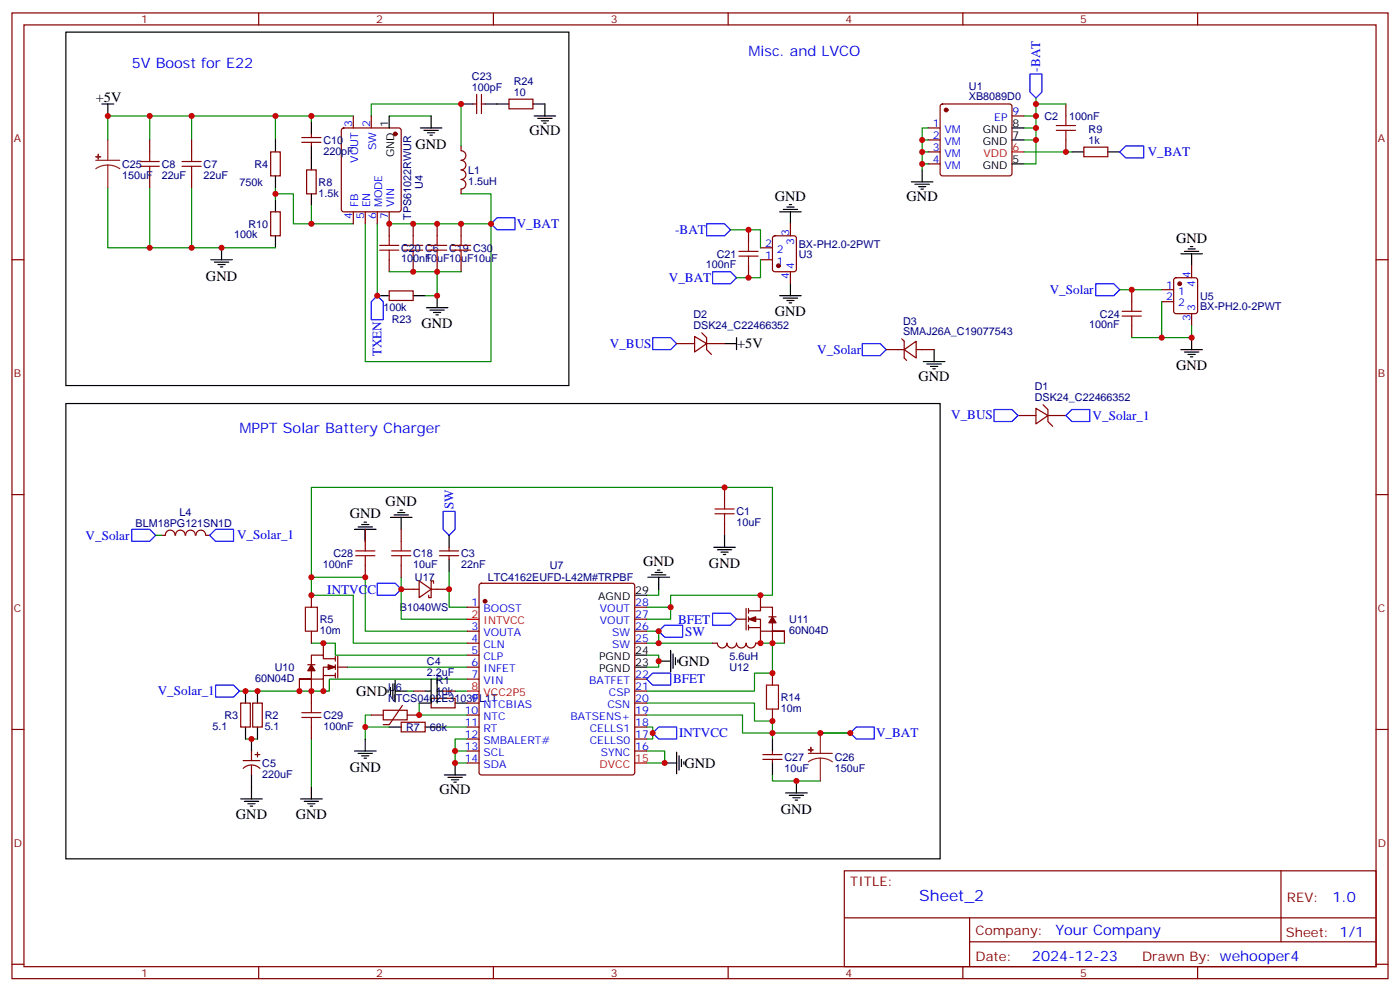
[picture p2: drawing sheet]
<svg xmlns="http://www.w3.org/2000/svg" width="412mm" height="292mm" viewBox="0 0 412 292" stroke-linecap="round" stroke-linejoin="round" font-family="sans-serif">
<g fill="none" stroke="#870000" stroke-width=".35">
<path d="M3.5 3.8h405.4v284.3h-405.4zM7.1 7.3h398.2v277.3h-398.2zM76.2 3.8v3.5M145.3 3.8v3.5M214.5 3.8v3.5M283.6 3.8v3.5M352.8 3.8v3.5M91.7 39.4v1.1M100.8 37.9l.4-.2h16.3l.5 .2 .2 .5v23.3l-.3 .5-.4 .2h-16.3l-.5-.3-.2-.4v-23.3zM104.1 34.1v3.6M109.4 34.1v3.6M139.3 30.6h1.1"/>
<path d="M140.4 27.8v5.6M141.8 27.8v5.6M141.8 30.6h1.1M149.9 29.2h7.1v2.8h-7.1zM273.4 37.7h3.5M277.2 30.8l.4-.2h19.8l.5 .2 .2 .5v19.8l-.2 .5-.5 .2h-19.8l-.5-.2-.2-.5v-19.8zM298.1 34.1h3.5M314 30.6v3.5M44.1 41.2v3.5M44.1 51.8v3.5M56.4 41.2v3.5M56.4 51.8v3.5"/>
<path d="M79.7 44.7h2.8v7.1h-2.8zM88.9 41.9h5.6M88.9 40.5h5.6M90.3 50h2.8v7.1h-2.8zM91.7 41.9v1.1M135.8 43v1.4a1.41 1.41 0 0 1 1.4 1.4 1.41 1.41 0 0 1-1.4 1.4 1.41 1.41 0 0 1 1.4 1.4 1.41 1.41 0 0 1-1.4 1.4 1.41 1.41 0 0 1 1.4 1.4 1.41 1.41 0 0 1-1.4 1.4 1.41 1.41 0 0 1 1.4 1.5 1.41 1.41 0 0 1-1.4 1.4v1.4M273.4 41.2h3.5M273.4 44.7h3.5M273.4 48.3h3.5M314 41.2v3.5M319.3 43.3h7v2.8h-7zM3.5 76.5h3.6"/>
<path d="M79.7 62.4h2.8v7h-2.8zM104.1 62.4v3.5M107.6 62.4v3.5M111.1 62.4v3.5M114.7 62.4v7M114.7 76.5v3.5M121.7 65.9v3.5M121.7 76.5v3.5M128.8 65.9v3.5M128.8 76.5v3.5M135.8 65.9v3.5M135.8 76.5v3.5"/>
<path d="M220.5 67.7v3.5M220.5 78.2v3.6M224 76.5h3.5M224 73h3.5M227.8 69.6l.4-.2h5.7l.6 .5 .1 9.4-.5 .7h-5.9l-.6-.5-.1-9.4zM232.8 65.9v3.5M351 78.2v3.6M405.3 76.5h3.6M114.7 85.7h7v2.8h-7zM204.6 99.1l3.5 2.1-3.5 2.4zM206.7 98l1.4 1.4v3.5l1.4 1.5M232.8 80v3.5"/>
<path d="M265.6 99.8l.7 .7v4.9l.8 .7M333.4 85.3v3.5M333.4 95.9v3.5M342.2 85.3h3.5M342.2 88.8h3.5M346 82l.4-.2h5.7l.6 .4 .1 9.5-.5 .6-5.9 .1-.6-.5-.1-9.4zM351 92.4v3.5M199.3 101.2h5.3M208.1 101.2h5.3M261.1 102.9h5.2M266.3 102.9l3.6-2.4v4.9zM269.9 102.9h5.3"/>
<path d="M307.3 119.2l1.4 1.4v3.5l1.4 1.4M299.9 122.3h5.3M305.2 120.2l3.5 2.1-3.5 2.5zM308.7 122.3h5.3M3.5 145.6h3.6M47.6 157.6h1.1M48.7 157.6a1.41 1.41 0 0 1 1.4-1.5 1.41 1.41 0 0 1 1.4 1.5M51.7 157.6a1.41 1.41 0 0 1 1.4-1.5 1.41 1.41 0 0 1 1.4 1.5M54.7 157.6a1.41 1.41 0 0 1 1.4-1.5 1.41 1.41 0 0 1 1.4 1.5M57.7 157.6a1.41 1.41 0 0 1 1.5-1.5 1.41 1.41 0 0 1 1.4 1.5M60.7 157.6h1M107.6 155.9v3.5"/>
<path d="M118.2 155.9v3.5M213.4 143.5v3.5M213.4 154.1v3.5M405.3 145.6h3.6M91.7 175.3v3.5M107.6 166.4v3.6M118.2 173.5h5.3M118.2 166.4v3.6M123.5 171l3.5 2.5-3.5 2.5zM127 173.5h5.3M127.7 171.7v-.7h-.7v5h-.7v-.7M129.5 163.6h5.6"/>
<path d="M129.5 162.2h5.6M132.3 161.1v1.1M132.3 163.6v1.1M137.6 178.8h3.5M141.3 171.9l.5-.2h44.5l.5 .2 .2 .5v55.1l-.3 .5-.4 .2h-44.5l-.5-.3-.2-.4v-55.1zM187 178.8h3.5M219.8 179.1v6.4M220.5 179.8h3.5v-1h3.5v2.8M220.5 179.1v1.5M224 175.3v3.5M88.2 200v3.5M90.7 195.7h2.1"/>
<path d="M91.7 185.8v3.6M91.7 200v7M95.2 198.9h3.6M95.2 189.4v3.5M95.2 200v3.5M98.8 194h-3.6v-1.1h-3.5v2.8M98.8 196.4h-3.6v3.6h-7h3.5v-2.5M98.8 193.3v1.4M98.8 195.7v1.4M98.8 198.2v1.4M99.5 196.4h2.8M99.5 193.3v6.3"/>
<path d="M137.6 189.4h3.5M137.6 185.8h3.5M137.6 200h3.5M137.6 196.4h3.5M137.6 192.9h3.5M187 189.4h3.5M187 182.3h3.5M187 185.8h3.5M187 200h3.5M209.9 189.4h1.4M214.1 189.4a1.41 1.41 0 0 1-1.4 1.4 1.41 1.41 0 0 1-1.4-1.4M217 189.4a1.41 1.41 0 0 1-1.4 1.4 1.41 1.41 0 0 1-1.5-1.4"/>
<path d="M217 182.3h2.8M219.8 189.4a1.41 1.41 0 0 1-1.4 1.4 1.41 1.41 0 0 1-1.4-1.4M220.5 182.3h3.5v3.5h7.1h-3.6v-2.4M220.5 181.6v1.4M220.5 184.1v1.4M220.5 184.8h3.5M224 185.8v3.6h-1.4a1.41 1.41 0 0 1-1.4 1.4 1.41 1.41 0 0 1-1.4-1.4M226.5 181.6h2.1M227.5 185.8v3.6M227.5 198.2v3.5M231.1 185.8v3.6M3.5 214.8h3.6"/>
<path d="M70.9 207h2.8v7.1h-2.8zM74.4 207h2.9v7.1h-2.9zM91.7 214.1v3.5M109.4 210.5h3.5M112.9 209.1h7v2.8h-7zM118.2 212.7h7v2.8h-7zM118.5 207.7l-3.8 5.7h-1.8M119.9 210.5h3.6M121.7 203.5h3.5M127 205.6h7.1v2.8h-7.1zM130.5 203.5h3.6M137.6 210.5h3.5"/>
<path d="M137.6 207h3.5M137.6 214.1h3.5M137.6 217.6h3.5M187 210.5h3.5M187 203.5h3.5M187 207h3.5M187 214.1h3.5M187 217.6h3.5M227.5 208.8v3.5M405.3 214.8h3.6M71.6 223.9h5M71.6 226.2a3.5 3.5 0 0 1 5 0"/>
<path d="M74.1 221.1v2.8M74.1 225.4v2.8M75.1 222.2h1.5M75.8 221.5v1.4M137.6 221.1h3.5M137.6 224.6h3.5M187 221.1h3.5M224.7 223.6h5.7M224.7 222.2h5.7M227.5 221.1v1.1M227.5 223.6v1M248.7 256.4h156.6v28.2h-156.6z"/>
<path d="M377.3 256.4v20.9M248.7 270.2h156.5M285.6 277.3h119.6M285.6 270.2v14.2M3.5 283.9h3.6M76.2 284.6v3.5M145.3 284.6v3.5M214.5 284.6v3.5M283.6 284.6v3.5M352.8 284.6v3.5M405.3 283.9h3.6"/>
</g>
<g fill="none" stroke="#00f" stroke-width=".35">
<path d="M303.4 21.8h3.5v5.3l-1.7 1.8-1.8-1.8zM329.8 44.7l1.8-1.7h5.3v3.5h-5.3zM144.6 65.9l1.8-1.8h5.3v3.6h-5.3zM208.1 65.9h5.3l1.8 1.8-1.8 1.7h-5.3zM111.1 87.1l1.8 1.7v5.3h-3.5v-5.3zM192.3 99.4h5.3l1.7 1.8-1.7 1.7h-5.3zM209.9 80h5.3l1.8 1.8-1.8 1.7h-5.3zM322.8 83.5h5.3l1.7 1.8-1.7 1.8h-5.3zM254 101.2h5.3l1.8 1.7-1.8 1.8h-5.3zM292.8 120.6h5.3l1.8 1.7-1.8 1.8h-5.3zM314 122.3l1.7-1.7h5.3v3.5h-5.3zM38.8 155.9h5.3l1.8 1.7-1.8 1.8h-5.3z"/>
<path d="M61.7 157.6l1.8-1.7h5.3v3.5h-5.3zM130.5 150.6h3.6v5.3l-1.8 1.7-1.8-1.7zM111.1 171.7h5.3l1.8 1.8-1.8 1.8h-5.3zM190.5 200l1.8-1.8h5.3v3.5h-5.3zM194 185.8l1.8-1.7h5.3v3.5h-5.3zM209.9 180.6h5.3l1.8 1.7-1.8 1.8h-5.3zM63.5 201.7h5.3l1.8 1.8-1.8 1.7h-5.3zM192.3 215.8l1.7-1.7h5.3v3.5h-5.3zM252.2 214.1h5.3v3.5h-5.3l-1.7-1.8z"/>
</g>
<g fill="none" stroke="#000" stroke-width=".35">
<path d="M19.4 9.5h148.2v104h-148.2zM30 30.6h3.5M31.7 30.6v3.5M91.7 35.9v3.5M114.7 34.1v3.6M123.8 37.7h6.4M124.9 38.4h4.2M125.9 39.1h2.2M126.6 39.8h.8M127 34.1v3.6M135.8 30.6h3.5M142.9 30.6h7"/>
<path d="M157 30.6h3.5v3.5M157.3 34.1h6.4M158.4 34.9h4.2M159.5 35.6h2.1M160.2 36.3h.7M298.1 37.7h3.5M81.1 41.2v3.5M81.1 51.8v3.5M81.1 58.8v3.6M91.7 43v7M91.7 57.1v3.5M268.5 53.6h6.3"/>
<path d="M269.5 54.3h4.3M270.6 55h2.1M271.3 55.7h.7M271.6 50v3.6M298.1 48.3h3.5M298.1 41.2h3.5M315.7 44.7h3.6M326.3 44.7h3.5M62.1 76.5h6.3M63.1 77.2h4.3M64.2 77.9h2.1M64.9 78.6h.7"/>
<path d="M65.3 73v3.5M81.1 69.4v3.6M229.7 62.4h6.3M230.7 61.7h4.2M231.8 61h2.1M232.5 60.3h.7M232.8 62.4v3.5M347.8 74.7h6.4M348.9 74h4.2M350 73.3h2.1M350.7 72.6h.7M351 74.7v3.5"/>
<path d="M111.1 87.1h3.6M121.7 87.1h3.5M125.6 90.6h6.3M126.6 91.3h4.3M127.7 92h2.1M128.4 92.7h.7M128.8 87.1v3.5M217 99.4v3.5M229.7 87.1h6.3M230.7 87.8h4.2M231.8 88.5h2.1M232.5 89.2h.7"/>
<path d="M232.8 83.5v3.6M351 99.4v3.5M19.4 118.8h257.5v134.1h-257.5zM213.4 101.2h3.6M272 106.5h6.3M273 107.2h4.3M274.1 107.9h2.1M274.8 108.6h.7M275.2 102.9v3.6M347.8 102.9h6.4M348.9 103.6h4.2M350 104.4h2.1"/>
<path d="M350.7 105.1h.7M104.4 155.9h6.4M105.5 155.2h4.2M106.5 154.4h2.2M107.2 153.7h.7M107.6 155.9v3.5M115 152.3h6.4M116.1 151.6h4.2M117.1 150.9h2.1M117.8 150.2h.7M118.2 152.3v3.6M132.3 157.6v3.5"/>
<path d="M213.4 157.6v3.5M132.3 164.7v3.5M187 175.3h3.5M190.9 170h6.3M191.9 169.3h4.2M193 168.6h2.1M193.7 167.9h.7M194 170v3.5M210.3 161.1h6.3M211.3 161.9h4.2M212.4 162.6h2.1M213.1 163.3h.7"/>
<path d="M127 200v7h-3.5M128.8 200v7M187 192.9h3.5M187 196.4h3.5M194 194.7h3.6M197.6 191.5v6.3M198.3 192.5v4.3M199 193.6v2.1M199.7 194.3v.7M72.3 203.5v3.5M72.3 214.1v3.5M74.1 217.6v3.5"/>
<path d="M75.8 203.5v3.5M75.8 214.1v3.5M107.6 217.6v3.5M114.3 203.1v.7M114.7 214.1h3.5M115 202.4v2.1M115.7 201.4v4.2M116.4 203.5h3.5M116.4 200.3v6.4M125.2 203.5h1.8M125.2 214.1h3.6M128.8 203.5h1.7"/>
<path d="M134.1 207h3.5M227.5 217.6v3.5M70.9 235.2h6.4M72 235.9h4.2M73 236.6h2.1M73.7 237.3h.7M74.1 228.2v7M88.5 235.2h6.4M89.6 235.9h4.2M90.7 236.6h2.1M91.4 237.3h.7M91.7 231.7v3.5"/>
<path d="M104.4 221.1h6.4M105.5 221.8h4.2M106.5 222.5h2.2M107.2 223.2h.7M130.9 228.2h6.3M131.9 228.9h4.3M133 229.6h2.1M133.7 230.3h.7M134.1 224.6v3.6M195.8 224.6h3.5M199.3 221.5v6.3M200 222.5v4.3"/>
<path d="M200.7 223.6v2.1M201.4 224.3v.7M227.5 224.6v3.6M231.4 233.5h6.4M232.5 234.2h4.2M233.5 234.9h2.2M234.2 235.6h.7M234.6 229.9v3.6"/>
</g>
<g fill="#870000" stroke="#870000" stroke-width=".35">
<path d="M96.7 195.7l2.1 .7-2.1 .7z"/>
<path d="M91.7 195.7l1.1 1.8h-2.1z"/>
<path d="M220.5 182.3l2.1-.7v1.4z"/>
<path d="M227.5 181.6l1.1 1.8h-2.1z"/>
<circle cx="278.7" cy="32.4" r=".53"/>
<circle cx="116.4" cy="39.4" r=".53"/>
<circle cx="229.3" cy="78.2" r=".53"/>
<circle cx="347.5" cy="83.5" r=".53"/>
<circle cx="142.9" cy="177" r=".53"/>
</g>
<path d="M298.1 44.7h3.5M137.6 182.3h3.5M137.6 203.5h3.5M187 224.6h3.5" fill="none" stroke="#f00" stroke-width=".35"/>
<g fill="none" stroke="#008700" stroke-width=".35">
<path d="M44.1 34.1v7.1M56.4 34.1v7.1M81.1 34.1h-49.4v7.1M91.7 34.1v1.8M104.1 34.1h-23v7.1M109.4 34.1v-3.5h26.4v12.4M114.7 34.1h12.3M273.4 37.7h-1.8v12.3M301.6 34.1h3.6v14.2h-3.6M301.6 37.7h3.6M305.2 28.9v5.2M305.2 30.6h8.8"/>
<path d="M31.7 55.3v17.7h49.4M44.1 55.3v17.7M56.4 55.3v17.7M81.1 57.1h5.3v8.8h17.7M81.1 55.3v3.5M135.8 57.1h8.8v8.8h-29.9M271.6 48.3h1.8M271.6 44.7h1.8M271.6 41.2h1.8M301.6 44.7h14.1M301.6 41.2h3.6M91.7 60.6v5.3"/>
<path d="M107.6 65.9v40.6h37v-40.6M111.1 65.9v21.2M215.2 67.7h8.8v5.3M224 76.5v5.3h-7M114.7 80h14.1v7.1h-3.6M128.8 80h7M329.8 85.3h12.4M342.2 88.8v10.6h-8.8M351 95.9v3.5h-8.8M45.9 157.6h1.7M107.6 155.9v3.5M91.7 170v-26.5h135.8v31.8h-29.9v7h-7.1"/>
<path d="M118.2 170v12.3h19.4M132.3 168.2v10.6h5.3M190.5 178.8h7.1M194 173.5v1.8h-3.5M91.7 189.4h7.1v3.5h38.8M102.3 196.4h35.3M137.6 200h-40.6v3.5h-26.4M137.6 185.8h-30v-15.8h-15.9v5.3h12.4v14.1h33.5M190.5 192.9h3.5v3.5h-3.5M190.5 185.8h3.5v3.6M190.5 189.4h19.4M224 189.4h7.1"/>
<path d="M227.5 189.4v8.8h-5.3v5.3h-31.7M72.3 217.6h3.5M91.7 217.6v14.1M107.6 214.1h7.1M109.4 210.5h-1.8v7.1M119.9 203.5h1.8M123.5 207v3.5h14.1M128.8 214.1h8.8M134.1 203.5h3.5M137.6 217.6h-3.5v7h3.5M190.5 207h31.7v5.3h5.3v3.5h-8.8v-5.3h-28.2M190.5 214.1h1.8v3.5h-1.8"/>
<path d="M250.5 215.8h-23v1.8M134.1 221.1h3.5M190.5 221.1h5.3v3.5h-5.3M227.5 228.2v1.7h14.2"/>
</g>
<g fill="none" stroke="#a10000" stroke-width=".35">
<path d="M311.1 38.4h5.7M311.1 37h5.7M314 34.1v2.9M314 38.4v2.8M41.3 47.6h5.6M41.3 49h5.6M44.1 44.7v2.9M44.1 49v2.8M53.6 47.6h5.7M53.6 49h5.7M56.4 44.7v2.9M56.4 49v2.8"/>
<path d="M111.8 73.7h5.7M111.8 72.2h5.7M114.7 69.4v2.8M114.7 73.7v2.8M118.9 73.7h5.6M118.9 72.2h5.6M121.7 69.4v2.8M121.7 73.7v2.8M125.9 73.7h5.7M125.9 72.2h5.7M128.8 69.4v2.8M128.8 73.7v2.8"/>
<path d="M133 73.7h5.6M133 72.2h5.6M135.8 69.4v2.8M135.8 73.7v2.8M217.7 75.4h5.6M217.7 74h5.6M220.5 71.2v2.8M220.5 75.4v2.8M330.6 93.1h5.6M330.6 91.7h5.6M333.4 88.8v2.9M333.4 93.1v2.8"/>
<path d="M107.6 159.4v2.8M118.2 159.4v2.8M210.6 151.3h5.7M210.6 149.9h5.7M213.4 147v2.9M213.4 151.3v2.8M90 178.8h3.5v7h-3.5zM104.8 162.2h5.6M104.8 163.6h5.6M107.6 163.6v2.8M115.4 162.2h5.6M115.4 163.6h5.6"/>
<path d="M118.2 163.6v2.8M88.9 211.2h5.6M88.9 209.8h5.6M91.7 207v2.8M91.7 211.2v2.9M225.8 201.7h3.5v7.1h-3.5z"/>
</g>
<g fill="#8c2424" stroke="#8c2424" stroke-width=".35">
<path d="M28.9 45.4l.1 1.4z"/>
<path d="M28.2 46.1l1.4 .1z"/>
<path d="M238.8 220.1l.1 1.4z"/>
<path d="M238.1 220.8h1.4z"/>
</g>
<path d="M28.2 47.2h7.1M31.7 48.6l-1.8 .3-1.7 .8M31.7 48.6l1.9 .2 1.7 .9M31.7 41.2v6M31.7 48.6v6.7M241.7 215.8v6M238.1 221.8h7.1M241.7 223.2l-1.9 .3-1.7 .8M241.7 223.2l1.8 .3 1.7 .8M241.7 223.2v6.7" fill="none" stroke="#8c2424" stroke-width=".35"/>
<g fill="#c00">
<circle cx="271.6" cy="48.3" r=".88"/>
<circle cx="271.6" cy="44.7" r=".88"/>
<circle cx="271.6" cy="41.2" r=".88"/>
<circle cx="305.2" cy="37.7" r=".88"/>
<circle cx="305.2" cy="41.2" r=".88"/>
<circle cx="305.2" cy="34.1" r=".88"/>
<circle cx="305.2" cy="30.6" r=".88"/>
<circle cx="314" cy="44.7" r=".88"/>
<circle cx="44.1" cy="73" r=".88"/>
<circle cx="56.4" cy="73" r=".88"/>
<circle cx="56.4" cy="34.1" r=".88"/>
<circle cx="44.1" cy="34.1" r=".88"/>
<circle cx="31.8" cy="34.1" r=".88"/>
<circle cx="81.1" cy="34.1" r=".88"/>
<circle cx="81.1" cy="57.1" r=".88"/>
<circle cx="65.3" cy="73" r=".88"/>
<circle cx="91.7" cy="34.1" r=".88"/>
<circle cx="333.4" cy="85.3" r=".88"/>
<circle cx="91.7" cy="65.9" r=".88"/>
<circle cx="128.8" cy="65.9" r=".88"/>
<circle cx="121.7" cy="65.9" r=".88"/>
<circle cx="114.7" cy="65.9" r=".88"/>
<circle cx="220.5" cy="81.8" r=".88"/>
<circle cx="220.5" cy="67.7" r=".88"/>
<circle cx="128.8" cy="87.1" r=".88"/>
<circle cx="121.7" cy="80" r=".88"/>
<circle cx="128.8" cy="80" r=".88"/>
<circle cx="111.1" cy="87.1" r=".88"/>
<circle cx="135.8" cy="30.6" r=".88"/>
<circle cx="144.6" cy="65.9" r=".88"/>
<circle cx="135.8" cy="65.9" r=".88"/>
<circle cx="123.5" cy="210.5" r=".88"/>
<circle cx="75.8" cy="203.5" r=".88"/>
<circle cx="91.7" cy="203.5" r=".88"/>
<circle cx="72.3" cy="203.5" r=".88"/>
<circle cx="213.4" cy="143.5" r=".88"/>
<circle cx="250.5" cy="215.8" r=".88"/>
<circle cx="241.7" cy="215.8" r=".88"/>
<circle cx="197.6" cy="178.8" r=".88"/>
<circle cx="194" cy="194.7" r=".88"/>
<circle cx="91.7" cy="170" r=".88"/>
<circle cx="234.6" cy="229.9" r=".88"/>
<circle cx="227.5" cy="215.8" r=".88"/>
<circle cx="132.3" cy="173.5" r=".88"/>
<circle cx="118.2" cy="173.5" r=".88"/>
<circle cx="107.6" cy="170" r=".88"/>
<circle cx="91.7" cy="175.3" r=".88"/>
<circle cx="227.5" cy="212.3" r=".88"/>
<circle cx="227.5" cy="198.2" r=".88"/>
<circle cx="194" cy="185.8" r=".88"/>
<circle cx="194" cy="189.4" r=".88"/>
<circle cx="192.3" cy="215.8" r=".88"/>
<circle cx="107.6" cy="214.1" r=".88"/>
<circle cx="195.8" cy="224.6" r=".88"/>
<circle cx="134.1" cy="221.1" r=".88"/>
<circle cx="134.1" cy="224.6" r=".88"/>
<circle cx="95.3" cy="189.4" r=".88"/>
<circle cx="95.3" cy="203.5" r=".88"/>
<circle cx="88.2" cy="203.5" r=".88"/>
<circle cx="224" cy="175.3" r=".88"/>
<circle cx="224" cy="189.4" r=".88"/>
<circle cx="227.5" cy="189.4" r=".88"/>
<circle cx="74.1" cy="217.6" r=".88"/>
<circle cx="342.2" cy="99.4" r=".88"/>
<circle cx="351" cy="99.4" r=".88"/>
</g>
<text font-size="4.6" fill="#00f" x="270.8" y="265.4">Sheet_2</text>
<g font-size="4.2" fill="#00f">
<text x="220.5" y="16.5">Misc. and LVCO</text>
<text x="38.8" y="20">5V Boost for E22</text>
<text x="70.6" y="127.6">MPPT Solar Battery Charger</text>
<text x="392.5" y="265.7">1.0</text>
<text x="310.9" y="275.2">Your Company</text>
<text x="304" y="283">2024-12-23</text>
</g>
<g font-size="4.2">
<text x="28.2" y="29.9">+5V</text>
<text x="155.9" y="39.8">GND</text>
<text x="122.4" y="43.8">GND</text>
<text x="228.2" y="59.2">GND</text>
<text x="267.1" y="59.2">GND</text>
<text x="346.4" y="71.6">GND</text>
<text x="60.7" y="82.6">GND</text>
<text x="228.2" y="93.2">GND</text>
<text x="124.2" y="96.7">GND</text>
<text x="217.1" y="102.6">+5V</text>
<text x="270.6" y="112.1">GND</text>
<text x="346.4" y="109">GND</text>
<text x="113.6" y="149.1">GND</text>
<text x="103" y="152.6">GND</text>
<text x="189.4" y="166.8">GND</text>
<text x="208.8" y="167.2">GND</text>
<text x="199.8" y="196.1">GND</text>
<text x="105" y="204.9">GND</text>
<text x="103" y="227.2">GND</text>
<text x="201.6" y="226.1">GND</text>
<text x="129.5" y="233.8">GND</text>
<text x="230" y="239.5">GND</text>
<text x="69.5" y="241.3">GND</text>
<text x="87.1" y="241.3">GND</text>
</g>
<g font-size="3.9" fill="#00f">
<text x="306.4" y="21.1" transform="rotate(-90 306.4 21.1)">-BAT</text>
<text x="338.1" y="46">V_BAT</text>
<text x="152.2" y="67.2">V_BAT</text>
<text x="198.9" y="68.9">-BAT</text>
<text x="197" y="83">V_BAT</text>
<text x="309.2" y="86.6">V_Solar</text>
<text x="112.4" y="104.9" transform="rotate(-90 112.4 104.9)">TXEN</text>
<text x="179.6" y="102.3">V_BUS</text>
<text x="240.7" y="104.2">V_Solar</text>
<text x="280.2" y="123.5">V_BUS</text>
<text x="321.9" y="123.7">V_Solar_1</text>
<text x="133.6" y="149.9" transform="rotate(-90 133.6 149.9)">SW</text>
<text x="25.2" y="158.9">V_Solar</text>
<text x="69.9" y="158.8">V_Solar_1</text>
<text x="96.4" y="174.8">INTVCC</text>
<text x="199.8" y="183.6">BFET</text>
<text x="201.8" y="187.2">SW</text>
<text x="198.3" y="201.2">BFET</text>
<text x="46.5" y="204.8">V_Solar_1</text>
<text x="200" y="217.1">INTVCC</text>
<text x="258" y="217.1">V_BAT</text>
</g>
<g font-size="3.9" fill="#800">
<text x="250.5" y="261">TITLE:</text>
<text x="379.1" y="265.7">REV:</text>
<text x="287.4" y="275.2">Company:</text>
<text x="378.7" y="275.8">Sheet: 1/1</text>
<text x="287.4" y="282.9">Date:</text>
<text x="336.4" y="282.9">Drawn By: wehooper4</text>
</g>
<g font-size="3.2" fill="#800">
<text x="41.6" y="6.8">1</text>
<text x="110.8" y="6.8">2</text>
<text x="179.9" y="6.8">3</text>
<text x="249.1" y="6.8">4</text>
<text x="318.2" y="6.8">5</text>
<text x="4.1" y="41.9">A</text>
<text x="405.9" y="41.9">A</text>
<text x="4.1" y="111.1">B</text>
<text x="405.9" y="111.1">B</text>
<text x="4.1" y="180.2">C</text>
<text x="405.9" y="180.2">C</text>
<text x="4.1" y="249.3">D</text>
<text x="405.9" y="249.3">D</text>
<text x="41.6" y="287.6">1</text>
<text x="110.8" y="287.6">2</text>
<text x="179.9" y="287.6">3</text>
<text x="249.1" y="287.6">4</text>
<text x="318.2" y="287.6">5</text>
</g>
<g font-size="3.2" fill="#000080">
<text x="139" y="23.6">C23</text>
<text x="139" y="26.7">100pF</text>
<text x="151.4" y="28.2">10</text>
<text x="151.4" y="25">R24</text>
<text x="285.4" y="29.5">XB8089D0</text>
<text x="285.4" y="26.4">U1</text>
<text x="307.6" y="35.3">C2</text>
<text x="314.9" y="35.3">100nF</text>
<text x="320.7" y="39.1">R9</text>
<text x="95.2" y="45.5">220pF</text>
<text x="95.2" y="42.4">C10</text>
<text x="320.7" y="42.3">1k</text>
<text x="36" y="52.6">150uF</text>
<text x="36" y="49.4">C25</text>
<text x="47.6" y="52.6">22uF</text>
<text x="47.6" y="49.4">C8</text>
<text x="60" y="52.6">22uF</text>
<text x="60" y="49.4">C7</text>
<text x="75" y="49.4">R4</text>
<text x="137.9" y="51.2">L1</text>
<text x="70.6" y="54.7">750k</text>
<text x="93.8" y="57.9">1.5k</text>
<text x="93.8" y="54.7">R8</text>
<text x="124.6" y="55.7" transform="rotate(-90 124.6 55.7)">U4</text>
<text x="137.9" y="54.3">1.5uH</text>
<text x="121.1" y="64.7" transform="rotate(-90 121.1 64.7)">TPS61022RWUR</text>
<text x="69" y="70.2">100k</text>
<text x="73.2" y="67">R10</text>
<text x="118.2" y="77.2">100nF</text>
<text x="118.2" y="74.1">C20 C6</text>
<text x="125.2" y="77.3">10uF10uF10uF</text>
<text x="132.3" y="74.1">C19 C30</text>
<text x="211.1" y="75.9">C21</text>
<text x="235.3" y="73">BX-PH2.0-2PWT</text>
<text x="235.3" y="76">U3</text>
<text x="208" y="79">100nF</text>
<text x="353.5" y="88.2">U5</text>
<text x="112.9" y="91.7">100k</text>
<text x="115.4" y="95.2">R23</text>
<text x="204.3" y="93.7">D2</text>
<text x="266" y="95.6">D3</text>
<text x="324" y="93.5">C24</text>
<text x="353.5" y="91.3">BX-PH2.0-2PWT</text>
<text x="204.3" y="96.9">DSK24_C22466352</text>
<text x="266" y="98.7">SMAJ26A_C19077543</text>
<text x="320.8" y="96.6">100nF</text>
<text x="304.8" y="118.1">DSK24_C22466352</text>
<text x="304.8" y="114.9">D1</text>
<text x="39.9" y="155.2">BLM18PG121SN1D</text>
<text x="52.8" y="151.9">L4</text>
<text x="217" y="154.9">10uF</text>
<text x="217" y="151.7">C1</text>
<text x="95.1" y="167.2">100nF</text>
<text x="98.2" y="164">C28</text>
<text x="121.7" y="167.2">10uF</text>
<text x="121.7" y="164">C18</text>
<text x="135.8" y="167.2">22nF</text>
<text x="135.8" y="164.1">C3</text>
<text x="161.9" y="167.6">U7</text>
<text x="122.2" y="171.1">U17</text>
<text x="143.7" y="171.1">LTC4162EUFD-L42M#TRPBF</text>
<text x="117.8" y="179.9">B1040WS</text>
<text x="94.2" y="183.5">R5</text>
<text x="232.5" y="183.5">U11</text>
<text x="94.2" y="186.6">10m</text>
<text x="232.5" y="186.6">60N04D</text>
<text x="81" y="197.6">U10</text>
<text x="125.8" y="195.7">C4</text>
<text x="214.9" y="194.3">5.6uH</text>
<text x="214.9" y="197.5">U12</text>
<text x="75.1" y="200.7">60N04D</text>
<text x="114.3" y="203.4">U6</text>
<text x="125.8" y="198.9">2.2uF</text>
<text x="128.4" y="201.3">R1</text>
<text x="114.3" y="206.7">NTCS0402E3103FL1T</text>
<text x="128.4" y="204.5">10k</text>
<text x="230" y="209.6">10m</text>
<text x="230" y="206.4">R14</text>
<text x="62.6" y="214.9">5.1</text>
<text x="66.1" y="211.7">R3</text>
<text x="78" y="214.9">5.1</text>
<text x="78" y="211.7">R2</text>
<text x="95.2" y="214.8">100nF</text>
<text x="95.2" y="211.7">C29</text>
<text x="119.6" y="215.2">R7</text>
<text x="126.6" y="215.2">68k</text>
<text x="77.3" y="225.8">C5</text>
<text x="231.1" y="227.2">10uF</text>
<text x="231.1" y="224">C27</text>
<text x="245.9" y="227.2">150uF</text>
<text x="245.9" y="224">C26</text>
<text x="77.3" y="229">220uF</text>
</g>
<g font-size="3.2" fill="#00f">
<text x="292.9" y="35.6">EP</text>
<text x="298.3" y="33.8">9</text>
<text x="103.7" y="37.5" transform="rotate(-90 103.7 37.5)">3</text>
<text x="109" y="37.5" transform="rotate(-90 109 37.5)">2</text>
<text x="274.7" y="37.3">1</text>
<text x="274.7" y="40.9">2</text>
<text x="278.2" y="39.1">VM</text>
<text x="105.5" y="47.9" transform="rotate(-90 105.5 47.9)">VOUT</text>
<text x="110.8" y="44.3" transform="rotate(-90 110.8 44.3)">SW</text>
<text x="274.7" y="44.4">3</text>
<text x="274.7" y="47.9">4</text>
<text x="278.2" y="42.6">VM</text>
<text x="278.2" y="46.1">VM</text>
<text x="278.2" y="49.7">VM</text>
<text x="103.7" y="64.6" transform="rotate(-90 103.7 64.6)">4</text>
<text x="105.5" y="61.1" transform="rotate(-90 105.5 61.1)">FB</text>
<text x="107.2" y="64.6" transform="rotate(-90 107.2 64.6)">5</text>
<text x="109" y="61.1" transform="rotate(-90 109 61.1)">EN</text>
<text x="110.8" y="64.6" transform="rotate(-90 110.8 64.6)">6</text>
<text x="112.5" y="61.1" transform="rotate(-90 112.5 61.1)">MODE</text>
<text x="114.3" y="64.6" transform="rotate(-90 114.3 64.6)">7</text>
<text x="116.1" y="61.1" transform="rotate(-90 116.1 61.1)">VIN</text>
<text x="232.5" y="69.4" transform="rotate(-90 232.5 69.4)">3</text>
<text x="225.3" y="76.1">1</text>
<text x="225.3" y="72.6">2</text>
<text x="228.8" y="77.9">1</text>
<text x="228.8" y="74.4">2</text>
<text x="233.9" y="72.1" transform="rotate(-90 233.9 72.1)">3</text>
<text x="232.5" y="82" transform="rotate(-90 232.5 82)">4</text>
<text x="233.9" y="79.3" transform="rotate(-90 233.9 79.3)">4</text>
<text x="350.7" y="81.8" transform="rotate(-90 350.7 81.8)">4</text>
<text x="343.5" y="84.9">1</text>
<text x="343.5" y="88.5">2</text>
<text x="347" y="86.7">1</text>
<text x="352.1" y="84.5" transform="rotate(-90 352.1 84.5)">4</text>
<text x="347" y="90.2">2</text>
<text x="350.7" y="94.4" transform="rotate(-90 350.7 94.4)">3</text>
<text x="352.1" y="91.7" transform="rotate(-90 352.1 91.7)">3</text>
<text x="138.9" y="178.4">1</text>
<text x="187.1" y="178.4">28</text>
<text x="138.9" y="185.5">3</text>
<text x="142.4" y="180.2">BOOST</text>
<text x="176.7" y="180.2">VOUT</text>
<text x="176.7" y="183.7">VOUT</text>
<text x="187.1" y="182">27</text>
<text x="187.1" y="185.5">26</text>
<text x="138.9" y="189">4</text>
<text x="142.4" y="190.8">CLN</text>
<text x="142.4" y="187.3">VOUTA</text>
<text x="180.4" y="187.3">SW</text>
<text x="180.4" y="190.8">SW</text>
<text x="187.1" y="189">25</text>
<text x="138.9" y="196.1">6</text>
<text x="138.9" y="192.5">5</text>
<text x="142.4" y="197.8">INFET</text>
<text x="142.4" y="194.3">CLP</text>
<text x="138.9" y="199.6">7</text>
<text x="142.4" y="201.4">VIN</text>
<text x="173.6" y="201.4">BATFET</text>
<text x="187.1" y="199.6">22</text>
<text x="187.1" y="203.1">21</text>
<text x="138.9" y="206.7">9</text>
<text x="142.4" y="208.4">NTCBIAS</text>
<text x="178.9" y="208.4">CSN</text>
<text x="179.4" y="204.9">CSP</text>
<text x="187.1" y="206.7">20</text>
<text x="136.9" y="213.7">11</text>
<text x="136.9" y="210.2">10</text>
<text x="142.4" y="215.5">RT</text>
<text x="142.4" y="211.9">NTC</text>
<text x="168.1" y="211.9">BATSENS+</text>
<text x="173.7" y="215.5">CELLS1</text>
<text x="187.1" y="210.2">19</text>
<text x="187.1" y="213.7">18</text>
<text x="136.9" y="220.8">13</text>
<text x="136.9" y="217.2">12</text>
<text x="142.4" y="219">SMBALERT#</text>
<text x="173.7" y="219">CELLS0</text>
<text x="187.1" y="217.2">17</text>
<text x="187.1" y="220.8">16</text>
<text x="136.9" y="224.3">14</text>
<text x="142.4" y="226.1">SDA</text>
<text x="142.4" y="222.5">SCL</text>
<text x="177" y="222.5">SYNC</text>
</g>
<g font-size="3.2">
<text x="114.3" y="37.5" transform="rotate(-90 114.3 37.5)">1</text>
<text x="289.5" y="39.1">GND</text>
<text x="298.3" y="40.9">7</text>
<text x="298.3" y="37.3">8</text>
<text x="116.1" y="46.3" transform="rotate(-90 116.1 46.3)">GND</text>
<text x="289.5" y="42.6">GND</text>
<text x="298.3" y="47.9">5</text>
<text x="289.5" y="49.7">GND</text>
<text x="176.2" y="176.7">AGND</text>
<text x="187.1" y="174.9">29</text>
<text x="176.5" y="194.3">PGND</text>
<text x="176.5" y="197.8">PGND</text>
<text x="187.1" y="192.5">24</text>
<text x="187.1" y="196.1">23</text>
</g>
<g font-size="3.2" fill="#f00">
<text x="289.7" y="46.1">VDD</text>
<text x="298.3" y="44.4">6</text>
<text x="138.9" y="182">2</text>
<text x="142.4" y="183.7">INTVCC</text>
<text x="138.9" y="203.1">8</text>
<text x="142.4" y="204.9">VCC2P5</text>
<text x="176.6" y="226.1">DVCC</text>
<text x="187.1" y="224.3">15</text>
</g>
</svg>
